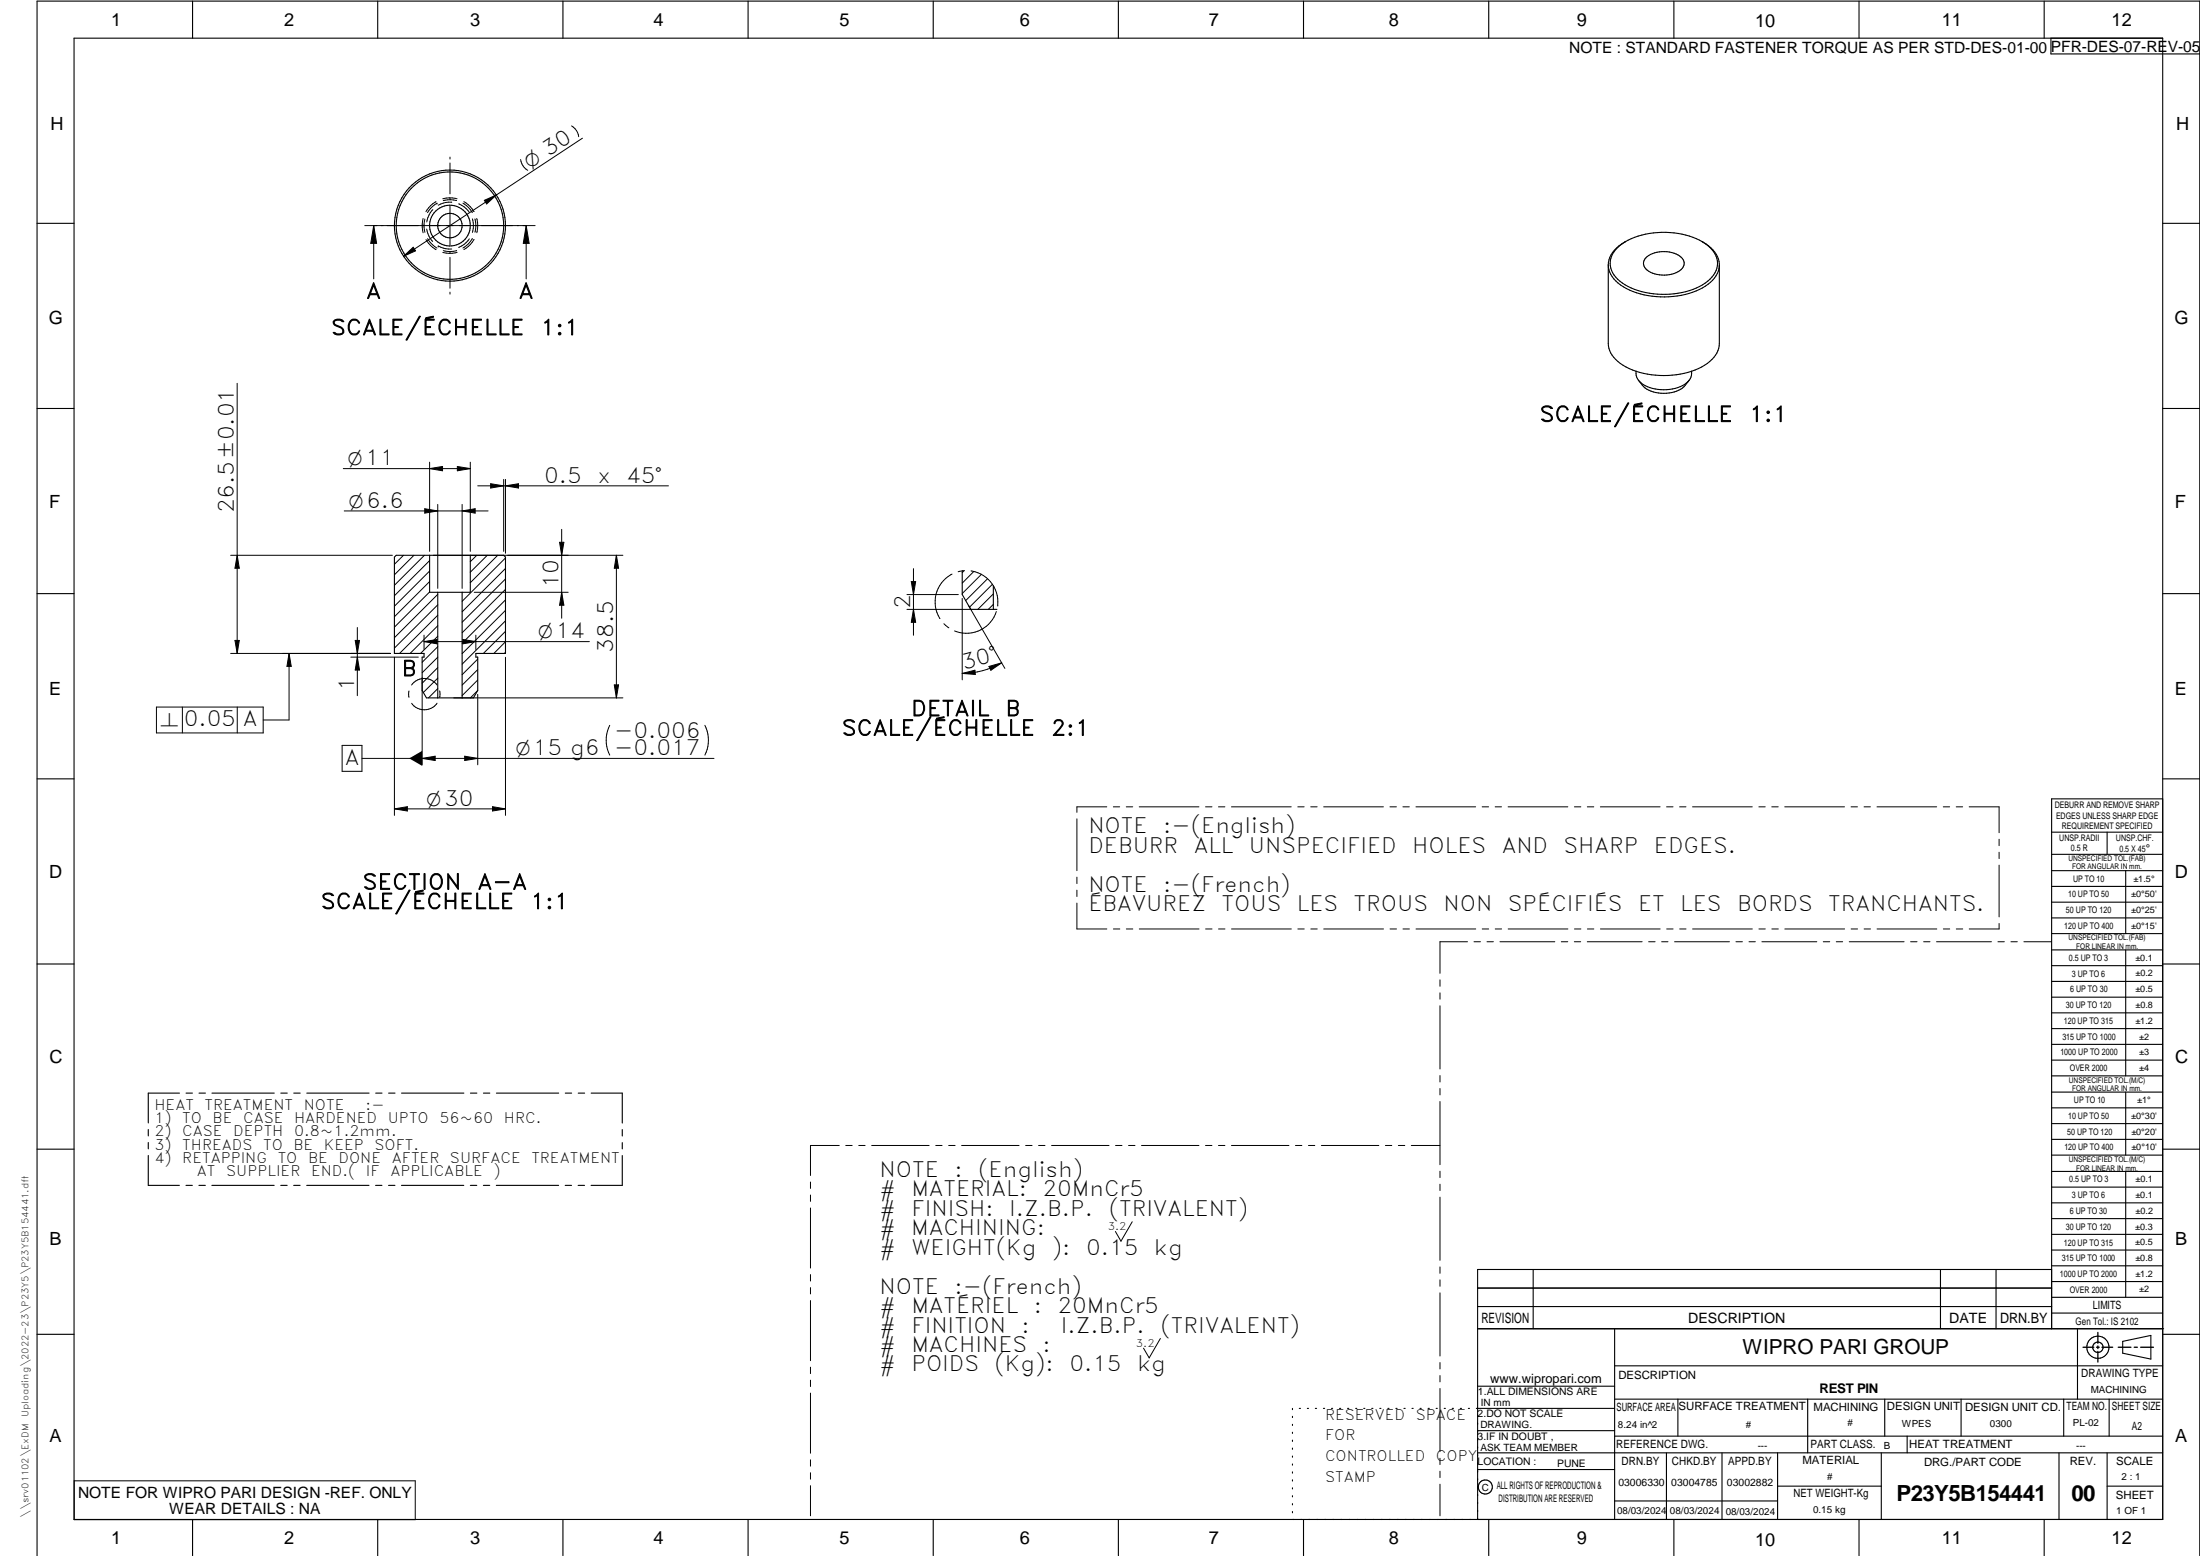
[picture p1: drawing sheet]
<svg xmlns="http://www.w3.org/2000/svg" width="594mm" height="420mm" viewBox="0 0 594 420" stroke-linecap="round" stroke-linejoin="round" font-family="sans-serif">
<g fill="none" stroke="#000" stroke-width=".3">
<path d="M20 10.3h564v400h-564zM52 .3v10M102 .3v10M152 .3v10M202 .3v10M252 .3v10M302 .3v10M352 .3v10M402 .3v10M452 .3v10M502 .3v10M552 .3v10"/>
<path d="M553.8 10.3v4.3h40.3M10 60.3h10M434.3 71.5v21.3a8.2 8.2 0 0 0 5.6 6.7l1.9 .7M436.8 66.8a18.9 18.9 0 0 1 14.1-4 15.7 15.7 0 0 1 11.8 5.2 5.5 5.5 0 0 1-1.5 7.9 21.7 21.7 0 0 1-18.8 2.6 10.2 10.2 0 0 1-7.4-6.1 5.5 5.5 0 0 1 1.8-5.6zM439 65.2a7.9 7.9 0 0 0-4.7 6.3M444.8 69.3a7.9 7.9 0 0 1 9.5 .5 2.31 2.31 0 0 1-1.2 3.6 8.1 8.1 0 0 1-8.6-.8 2.13 2.13 0 0 1 .3-3.3zM459.5 65.2a7.6 7.6 0 0 1 4.8 6.7 8.1 8.1 0 0 1-5.4 6.3 23.3 23.3 0 0 1-21.3-1.2 7 7 0 0 1-3.3-5.5M464.3 71.5v21.3a8.2 8.2 0 0 1-5.7 6.7l-1.8 .7M584 60.3h10M10 110.3h10M441.8 100.2v1.2l.6 1.3M442.4 102.7a10.1 10.1 0 0 0 9.9 2.2l2.6-1.1 1.2-1.1"/>
<path d="M456.1 102.7a8.2 8.2 0 0 1-9.6 3.1l-2.3-1-1.8-2.1M456.8 100.2l-.1 1.2-.6 1.3M456.8 100.2a24.8 24.8 0 0 1-15 0M584 110.3h10M107 149.9h29l.5 .5v26h-8v1h.5v9l-1.2 2h-12.6l-1.2-2v-9h.5v-1h-8v-26zM118.2 159.9v28.5M124.8 159.9v28.5M127 149.9v10h-11v-10M259.8 154.2v6.3l2.3 4h7.1M268.2 158.2v6.3M10 160.3h10M584 160.3h10"/>
<path d="M10 210.3h10M584 215.7h-30v143.1M584 210.3h10M554 230.7h30M554 224.7h30M554 235.1h30M554 239.4h30M569 224.7v6M574 235.1v17M554 243.6h30M554 247.9h30M554 252.1h30"/>
<path d="M554 256.5h30M574 256.5v34M10 260.3h10M554 260.8h30M554 265h30M554 269.3h30M554 273.5h30M554 277.7h30M584 260.3h10M48.5 295.2h-8.5v8M50.2 295.2h1.8M53.7 295.2h1.8"/>
<path d="M57.2 295.2h16.9M75.8 295.2h1.8M79.3 295.2h1.8M82.8 295.2h16.9M101.4 295.2h1.8M104.9 295.2h1.8M108.4 295.2h16.9M127 295.2h1.8M130.5 295.2h1.8M134 295.2h16.9M152.6 295.2h1.8M156.1 295.2h1.8"/>
<path d="M159.6 295.2h8.4v8.1M554 282h30M554 286.3h30M554 290.5h30M554 294.9h30M554 299.1h30M574 294.9v17M10 310.3h10M40 305v1.7M40 308.5v1.7M40 312v8.1h8.4M168 312v8.1h-8.4"/>
<path d="M168 305v1.7M168 308.5v1.7M554 303.4h30M554 307.7h30M554 311.9h30M554 316.3h30M574 316.3v34M584 310.3h10M50.2 320.1h1.7M53.7 320.1h1.7M57.2 320.1h16.8M75.8 320.1h1.7"/>
<path d="M79.3 320.1h1.7M82.8 320.1h16.8M101.4 320.1h1.7M104.9 320.1h1.8M108.4 320.1h16.8M127 320.1h1.8M130.5 320.1h1.7M134 320.1h16.8M152.6 320.1h1.7M156.1 320.1h1.8M554 320.5h30M554 324.8h30"/>
<path d="M554 329.1h30M554 333.3h30M554 337.5h30M399 358.8h185.3M399 352.8h155M399 347.8h155M414 342.8v16M436 358.8v51.5M524 342.8v16M539 342.8v16M554 342.8h-155v67.5M554 341.8h30"/>
<path d="M554 346.1h30M554 350.3h30M554 354.6h30M561 358.8v19M10 360.3h10M399 374.3h37M436 368.8h148M436 377.8h148M453.1 377.8v10M488.1 377.8v14.5M508.9 377.8v10M529.6 377.8v10"/>
<path d="M557.3 377.8v10M569.5 377.8v10M573.2 362.2l7.6-1.6v6.4l-7.6-1.6zM584 360.3h10M349 380.3v.3M349 382.4v.4M349 384.6v.3M349 386.7v.4M349 388.9v.3M349 391v.4M349 393.2v.3M349 395.3v.3"/>
<path d="M349 397.4v.4M349 399.6v.3M350.9 380.3h.3M353 380.3h.3M355.2 380.3h.3M357.4 380.3h.3M359.6 380.3h.3M361.7 380.3h.3M363.9 380.3h.3M366.1 380.3h.3M368.3 380.3h.3M370.4 380.3h.3"/>
<path d="M372.6 380.3h.3M374.8 380.3h.3M376.9 380.3h.4M379.1 380.3h.3M381.3 380.3h.3M383.4 380.3h.4M385.6 380.3h.4M387.8 380.3h.3M390 380.3h.3M392.1 380.3h.4M394.3 380.3h.4M396.5 380.3h.3"/>
<path d="M399 396.8h37M399 392.3h185M399 386.3h37M436 387.8h148M436 380.3h-37.3M450 392.3v18M465 392.3v18M480 392.3v18M508 392.3v18M515 387.8v4.5M556 392.3v18M569 392.3v18"/>
<path d="M52 410.3v9.8M102 410.3v9.8M152 410.3v9.8M202 410.3v9.8M252 410.3v9.8M302 410.3v9.8M349 401.7v.4M349 403.9v.3M349 406v.4M349 408.2v.3M352 410.3v9.8M402 410.3v9.8"/>
<path d="M436 405.3h44M452 410.3v9.8M480 401.3h28M502 410.3v9.8M552 410.3v9.8M569 401.3h15M10 420.1v-419.8h584v419.8"/>
<circle cx="121.5" cy="60.9" r="15"/>
<circle cx="121.5" cy="60.9" r="3.3"/>
<circle cx="121.5" cy="60.9" r="5.5"/>
<circle cx="121.5" cy="60.9" r="14.5"/>
<circle cx="566.5" cy="363.8" r="1.4"/>
<circle cx="566.5" cy="363.8" r="3"/>
<circle cx="401.1" cy="401.5" r="1.91"/>
</g>
<g fill="none" stroke="#000" stroke-width=".27">
<path d="M154.3 34l1.4 1.2 .6 1.7M157.3 37.3l-23.3 15.4M114.3 59l-.3 2.3 .3 1.6M114.7 59.1l-.2 2.2 .2 1.4M116.9 56.6l-1.1 1.5-.6 1.8M117.7 54.4l-1.4 1.1-1.3 1.7M118 54.9h.1M118 54.9l-1.8 1.4-.8 1.1M119.6 53.7l1.7-.3 2.1 .3M121.5 42.4v.5M121.5 44v8.3M121.5 53.4v.5"/>
<path d="M121.5 55.7v10.5M122 54.6l-1.6 .1-2 .7M123.3 54.2l-1.6-.3-2 .3M123.9 55l1.4 .8 1.5 1.6M125 54.9l1.5 1.1 1 1.4M125.3 54.4l1.7 1.4 1 1.4M127.6 59.1l.2 1.8-.2 1.9M128.2 59.1l.3 1.8-.2 1.8M128.7 59l.3 1.9-.2 1.9M130.8 54.1l3.2-1.4-2.6 2.4zM134 52.7l-25 16.5M140.6 43.1l.6 1.7 1.3 1.2"/>
<path d="M98.5 60.9h46M100.9 60.9v14.4M100.9 60.9l.8 4.8h-1.6zM109 69.2l2.6-2.4 .6 .9zM115 64.7l1.3 1.6 1.5 1.1M115.2 61.8l.6 2 1 1.4M115.5 64.4l.7 1.1 1.8 1.5M118.3 66.4l2.1 .8h1.6M118.3 66.4h.1M119.7 67.7l2 .2 1.6-.2M121.5 67.9v.5M121.5 69.5v8.3"/>
<path d="M121.5 78.9v.5M123.4 68.2l-2.1 .2-1.7-.2M126.7 64.5l-1.4 1.5-1.5 .8M127.6 64.4l-1.1 1.4-1.5 1.2M128 64.7l-1 1.3-1.7 1.4M142.1 60.9l.8 4.8h-1.6zM142.1 60.9v14.4M64 103.5v72.9M92.7 126.5h34.3M93 138h38.8M114.7 137.4l3.5 .6-3.5 .6zM116 126.5l3.5-.5v1.1z"/>
<path d="M116 124.8v24.1M118.2 136.2v22.7M123.5 126l3.5 .5-3.5 .6zM124.8 138l3.5-.6v1.2zM124.8 136.2v22.7M127 124.8v24.1M129 131.2h51.5M132.5 130.6l3.5 .6-3.5 .6zM136 129.5v19.4M136.5 129.5v19.9M136.5 131.2l3.5-.6v1.2zM62.3 149.9h43.7"/>
<path d="M64 149.9l.6 3.5h-1.1zM109 149.9l-2.5 2.5M111.8 149.9l-5.3 5.3M114.6 149.9l-8.1 8.2M116 154.2l-9.5 9.5M116 157l-9.5 9.5M116 159.9l-9.5 9.5M116 151.4l-9.5 9.5M117 149.9h51.2M128.1 159.9h25.3M128.8 149.9l-1.8 1.8M131.6 149.9l-4.6 4.6"/>
<path d="M134.4 149.9l-7.4 7.5M136.5 150.7l-11.7 11.7M136.5 156.3l-11.7 11.7M136.5 153.5l-11.7 11.7M136.5 159.2l-11.7 11.7M151.1 146.4h1.2l-.6 3.5zM151.7 159.9l.6 3.5h-1.2zM151.7 142.9v24M166.4 149.9l.6 3.5h-1.1zM166.4 149.9v38.5M246.1 157h1.2l-.6 3.5zM246.7 153.5v18"/>
<path d="M257.1 155a8.4 8.4 0 0 0-3.3 12M260.3 154.1l-.5 .5M260.4 154.1l-1.7 .3M262.2 154.2a8.5 8.5 0 0 1 5.8 3.6M263 154.3l-3.2 3.2M265 155.1l-5.2 5.2M266.7 156.3l-5.9 5.9M268 157.8l1.1 2.2 .3 1.7v1.7M268 157.8l-6.2 6.2M63.5 172.9h1.1l-.6 3.5zM78.1 176.4l.5 3.5h-1.1zM78.1 176.4v18h-7"/>
<path d="M94.7 177.4h18.3M95.9 172.9h1.2l-.6 3.5zM96.5 169.4v18.5M96.5 177.4l.6 3.5h-1.2zM105.4 176.4h-43.1M106.5 177.5v42.7M114.5 171.5v3.9M114.5 173.2l3.5-.5v1.1zM114.5 173.2h44.6M118.2 166.1l-10.3 10.3M118.2 169l-7.5 7.4M118.2 160.5l-11.7 11.7"/>
<path d="M118.2 163.3l-11.7 11.7M118.2 171.8l-4.6 4.6M118.2 174.6l-4.2 4.2M118.2 177.5l-4.2 4.2M125 172.7l3.5 .5-3.5 .6zM128.5 171.5v3.9M129 178l-4.2 4.2M136.5 177.5v42.7M136.5 173.3l-3.1 3.1M136.5 176.1l-.3 .3M136.5 162l-11.7 11.7M136.5 167.6l-11.7 11.7"/>
<path d="M136.5 164.8l-11.7 11.7M136.5 170.5l-6 5.9M244.9 160.5h13.9M244.9 164.5h17.4M246.7 164.5l.6 3.5h-1.2zM254.9 168.4l1.3 1.1M259.8 161.6v22M261.5 163.4l9.8 17.1M267.1 180l3.4-1-2.9 2zM268.2 163.2l-1.3 1.3M268.2 160.4l-4.2 4.1M269 165.1a8.5 8.5 0 0 1-11.2 5.3"/>
<path d="M269.4 163.4h.1M270.5 179a21.7 21.7 0 0 1-10.7 2.8M42.2 190.9h28.9v7h-28.9zM49.2 190.9v7M64.1 190.9v7M110.4 186.6v1.7M114 183v23.5M118 185a4.2 4.2 0 0 0-6.9 0M118 189.9a4.2 4.2 0 0 1-6.8 0M118.2 185.9l-2.5 2.5M118.2 183.1l-3.9 3.9M118.2 180.3l-4.2 4.2"/>
<path d="M118.7 186.6v1.7M122.5 188.4h45.7M129 186.5l-2 1.9M129 187.5v19M129 180.8l-4.2 4.2M129 183.6l-4.2 4.2M164.6 195.9a9 9 0 0 0 0 8M165.9 184.9h1.1l-.6 3.5zM190.3 195.9a9 9 0 0 1 0 8M259.8 181.8l3.5-.8 .1 1.1zM92.4 201.3h5.3v7h-5.3zM97.7 204.8h95.1"/>
<path d="M106.5 218.4l3.5-.6v1.2zM106.5 218.4h30M114 204.8l3.5-.6v1.2zM125.5 204.2l3.5 .6-3.5 .6zM133 217.8l3.5 .6-3.5 .6zM298.9 217.9h-8.1v1.5M300.6 217.9h1.8M304.1 217.9h1.8M307.6 217.9h16.2M325.5 217.9h1.8M329 217.9h1.8M332.5 217.9h16.2"/>
<path d="M350.4 217.9h1.8M353.9 217.9h1.8M357.4 217.9h16.2M375.3 217.9h1.8M378.8 217.9h1.8M382.3 217.9h16.2M400.2 217.9h1.8M403.7 217.9h1.8M407.2 217.9h16.2M425.1 217.9h1.8M428.6 217.9h1.8M432.2 217.9h16.1"/>
<path d="M450 217.9h1.8M453.6 217.9h1.7M457 217.9h16.2M475 217.9h1.7M478.4 217.9h1.8M481.9 217.9h16.2M499.8 217.9h1.8M503.4 217.9h1.7M506.9 217.9h16.1M524.8 217.9h1.7M528.2 217.9h1.8M531.7 217.9h8.1v7"/>
<path d="M290.8 221.1v14M290.8 236.9v1.7M539.8 226.6v1.7M539.8 230.1v1.7M539.8 233.6v14M290.8 243.9v6.9h8.1M290.8 240.4v1.7M300.7 250.8h1.7M304.2 250.8h1.7M307.7 250.8h16.1M325.6 250.8h1.7M329.1 250.8h1.7"/>
<path d="M332.6 250.8h16.1M350.5 250.8h1.7M354 250.8h1.7M357.5 250.8h16.1M375.4 250.8h1.7M378.9 250.8h1.7M382.4 250.8h16.1M396.3 254.3h-7.5v8.5M398 254.3h1.8M400.3 250.8h1.7M401.5 254.3h1.8M403.8 250.8h1.7"/>
<path d="M405 254.3h14.9M407.3 250.8h16.1M421.6 254.3h1.7M425.1 254.3h1.7M425.2 250.8h1.7M428.6 254.3h14.8M428.7 250.8h1.7M432.2 250.8h16.1M445.2 254.3h1.7M448.7 254.3h1.7M450.1 250.8h1.7M452.2 254.3h14.8"/>
<path d="M453.6 250.8h1.7M457.1 250.8h16.1M468.8 254.3h1.7M472.3 254.3h1.7M475 250.8h1.7M475.8 254.3h14.8M478.5 250.8h1.7M482 250.8h16.1M492.4 254.3h1.7M495.9 254.3h1.7M499.4 254.3h14.8M499.9 250.8h1.7"/>
<path d="M503.4 250.8h1.7M506.9 250.8h16.1M515.9 254.3h1.8M519.4 254.3h1.8M522.9 254.3h14.9M524.8 250.8h1.7M528.3 250.8h1.7M539.5 254.3h1.7M539.8 249.4v1.4h-8M543 254.3h1.7M546.5 254.3h7.4M388.8 264.6v1.7"/>
<path d="M388.8 268.1v1.7M388.8 271.6v17M388.8 290.4v1.8M388.8 293.9v1.8M388.8 297.4v17.1M218.9 319.2v1.7M226.6 309.3h-7.7v8.1M228.4 309.3h1.7M231.9 309.3h1.7M235.4 309.3h15.5M252.7 309.3h1.7M256.2 309.3h1.7"/>
<path d="M259.7 309.3h15.5M277 309.3h1.7M280.5 309.3h1.7M284 309.3h15.5M301.2 309.3h1.8M304.8 309.3h1.7M308.2 309.3h15.6M325.5 309.3h1.8M329 309.3h1.8M332.5 309.3h15.6M349.8 309.3h1.8M353.3 309.3h1.7"/>
<path d="M356.8 309.3h15.5M374.1 309.3h1.7M377.6 309.3h1.7M381.1 309.3h7.7M388.8 316.3v1.7M388.8 319.8v1.7M218.9 322.7v1.7M218.9 326.2v16.2M305.7 329.9l-3 5.3-1.5-2.7M388.8 323.3v17M218.9 344.2v1.7M218.9 347.7v1.7"/>
<path d="M218.9 351.2v16.2M388.8 342.1v1.7M388.8 345.6v1.7M388.8 349.1v17.1M218.9 369.2v1.7M218.9 372.7v1.7M218.9 376.2v16.2M313.3 361.4l-3 5.3-1.5-2.7M388.8 367.9v1.8M388.8 371.4v1.7M388.8 374.9v17.1M20 399.9h92.1v10.5h-92.1z"/>
<path d="M218.9 394.2v1.7M218.9 397.7v1.7M388.8 393.8v1.7M388.8 397.3v1.7M218.9 401.2v8.1M388.8 400.8v8.5"/>
</g>
<path d="M566.5 359.8v2.9M562.5 363.8h2.9M566.1 363.8h.8M566.5 363.5v.7M566.5 364.9v2.9M567.6 363.8h2.9M572 363.8h3.4M576.3 363.8h.9M578.1 363.8h3.4" fill="none" stroke="#000" stroke-width=".36"/>
<g fill="#000">
<path d="M130.8 54.1l3.2-1.4-2.6 2.4zM100.9 60.9l.8 4.8h-1.6zM109 69.2l2.6-2.4 .6 .9zM142.1 60.9l.8 4.8h-1.6zM114.7 137.4l3.5 .6-3.5 .6zM116 126.5l3.5-.5v1.1zM123.5 126l3.5 .5-3.5 .6zM124.8 138l3.5-.6v1.2zM132.5 130.6l3.5 .6-3.5 .6zM136.5 131.2l3.5-.6v1.2zM64 149.9l.6 3.5h-1.1zM151.1 146.4h1.2l-.6 3.5z"/>
<path d="M166.4 149.9l.6 3.5h-1.1zM246.1 157h1.2l-.6 3.5zM63.5 172.9h1.1l-.6 3.5zM78.1 176.4l.5 3.5h-1.1zM95.9 172.9h1.2l-.6 3.5zM114.5 173.2l3.5-.5v1.1zM125 172.7l3.5 .5-3.5 .6zM151.7 159.9l.6 3.5h-1.2zM246.7 164.5l.6 3.5h-1.2zM267.1 180l3.4-1-2.9 2zM96.5 177.4l.6 3.5h-1.2zM165.9 184.9h1.1l-.6 3.5z"/>
<path d="M259.8 181.8l3.5-.8 .1 1.1zM106.5 218.4l3.5-.6v1.2zM110.5 204.8l3.5-2v4zM114 204.8l3.5-.6v1.2zM125.5 204.2l3.5 .6-3.5 .6zM133 217.8l3.5 .6-3.5 .6z"/>
</g>
<g font-size="6">
<text x="512.1" y="405.2">P23Y5B154441</text>
<text x="559.4" y="405.2">00</text>
</g>
<g font-size="5.7">
<text x="98.9" y="80.6">A</text>
<text x="140.1" y="80.6">A</text>
<text x="89.4" y="90.4">SCALE/ÉCHELLE</text>
<text x="146" y="90.4">1:1</text>
<text x="415.7" y="113.9">SCALE/ÉCHELLE</text>
<text x="472.3" y="113.9">1:1</text>
<text x="147" y="130.3">0.5</text>
<text x="161.3" y="130.3">x</text>
<text x="169.1" y="130.3">45°</text>
<text x="63.2" y="138.6" transform="rotate(-90 63.2 138.6)">26.5±0.01</text>
<text x="150.8" y="158.9" transform="rotate(-90 150.8 158.9)">10</text>
<text x="245.8" y="164.5" transform="rotate(-90 245.8 164.5)">2</text>
<text x="165.6" y="176.2" transform="rotate(-90 165.6 176.2)">38.5</text>
<text x="108.5" y="182.5">B</text>
<text x="260.3" y="180.8" transform="rotate(-15 260.3 180.8)">30°</text>
<text x="95.6" y="186.6" transform="rotate(-90 95.6 186.6)">1</text>
<text x="49.6" y="196.2">0.05 A</text>
<text x="246" y="193.3">DETAIL</text>
<text x="271.5" y="193.3">B</text>
<text x="165.9" y="199.3">-0.006</text>
<text x="227.3" y="198.6">SCALE/ÉCHELLE</text>
<text x="283.9" y="198.6">2:1</text>
<text x="93.1" y="206.5">A</text>
<text x="293.9" y="225.1">NOTE</text>
<text x="314.1" y="225.1">:-(English)</text>
<text x="293.9" y="230.3">DEBURR</text>
<text x="322.4" y="230.3">ALL</text>
<text x="337.2" y="230.3">UNSPECIFIED</text>
<text x="381.4" y="230.3">HOLES</text>
<text x="405.5" y="230.3">AND</text>
<text x="422.2" y="230.3">SHARP</text>
<text x="446.6" y="230.3">EDGES.</text>
<text x="86.6" y="245.4">SCALE/ÉCHELLE</text>
<text x="97.9" y="240.2">SECTION</text>
<text x="128.9" y="240.2">A-A</text>
<text x="143.2" y="245.4">1:1</text>
<text x="293.9" y="240.8">NOTE</text>
<text x="314.1" y="240.8">:-(French)</text>
<text x="293.9" y="246.1">ÉBAVUREZ</text>
<text x="329.9" y="246.1">TOUS</text>
<text x="350.2" y="246.1">LES</text>
<text x="365.5" y="246.1">TROUS</text>
<text x="389.8" y="246.1">NON</text>
<text x="407.2" y="246.1">SPÉCIFIÉS</text>
<text x="442.3" y="246.1">ET</text>
<text x="453.7" y="246.1">LES</text>
<text x="469.1" y="246.1">BORDS</text>
<text x="493.7" y="246.1">TRANCHANTS.</text>
<text x="237.5" y="317.8">NOTE</text>
<text x="257.7" y="317.8">:</text>
<text x="264.2" y="317.8">(English)</text>
<text x="237.5" y="323.1">#</text>
<text x="246.1" y="323.1">MATERIAL:</text>
<text x="281.5" y="323.1">20MnCr5</text>
<text x="237.5" y="328.3">#</text>
<text x="246.1" y="328.3">FINISH:</text>
<text x="272.5" y="328.3">I.Z.B.P.</text>
<text x="299.4" y="328.3">(TRIVALENT)</text>
<text x="237.5" y="333.6">#</text>
<text x="246.1" y="333.6">MACHINING:</text>
<text x="237.5" y="338.8">#</text>
<text x="246.1" y="338.8">WEIGHT(Kg</text>
<text x="284" y="338.8">):</text>
<text x="293.3" y="338.8">0.15</text>
<text x="311.6" y="338.8">kg</text>
<text x="237.5" y="349.3">NOTE</text>
<text x="257.7" y="349.3">:-(French)</text>
<text x="237.5" y="354.6">#</text>
<text x="237.5" y="359.8">#</text>
<text x="246.1" y="354.6">MATÉRIEL</text>
<text x="246.1" y="359.8">FINITION</text>
<text x="275.9" y="359.8">:</text>
<text x="279.2" y="354.6">:</text>
<text x="285.6" y="354.6">20MnCr5</text>
<text x="286.5" y="359.8">I.Z.B.P.</text>
<text x="313.4" y="359.8">(TRIVALENT)</text>
<text x="237.5" y="365.1">#</text>
<text x="246.1" y="365.1">MACHINES</text>
<text x="281.6" y="365.1">:</text>
<text x="237.5" y="370.3">#</text>
<text x="246.1" y="370.3">POIDS</text>
<text x="268.6" y="370.3">(Kg):</text>
<text x="288.8" y="370.3">0.15</text>
<text x="307.1" y="370.3">kg</text>
</g>
<text font-size="5.6" x="470.5" y="365.5">WIPRO PARI GROUP</text>
<g font-size="5.4">
<text x="143" y="45.7" transform="rotate(-33 143 45.7)">O 30</text>
<text x="93.9" y="125.7">O11</text>
<text x="94.2" y="137.1">O6.6</text>
<text x="145.3" y="172.4">O14</text>
<text x="43.3" y="196.2">n</text>
<text x="139.2" y="203.9">O15 g6 -0.017</text>
<text x="115.2" y="217.6">O30</text>
</g>
<g font-size="4.9">
<text x="30" y="7">1</text>
<text x="76.7" y="7">2</text>
<text x="127" y="7">3</text>
<text x="176.5" y="7">4</text>
<text x="226.7" y="7">5</text>
<text x="275.4" y="7">6</text>
<text x="326.4" y="7">7</text>
<text x="375" y="7">8</text>
<text x="425.8" y="7">9</text>
<text x="473.9" y="7.4">10</text>
<text x="524.3" y="7">11</text>
<text x="570.2" y="7">12</text>
<text x="13.6" y="35.2">H</text>
<text x="587.6" y="35.2">H</text>
<text x="13.2" y="87.5">G</text>
<text x="587.2" y="87.5">G</text>
<text x="13.3" y="137.1">F</text>
<text x="587.3" y="137.1">F</text>
<text x="13.3" y="187.6">E</text>
<text x="587.3" y="187.6">E</text>
<text x="13.3" y="237">D</text>
<text x="587.3" y="237">D</text>
<text x="13.4" y="287.1">C</text>
<text x="587.4" y="287.1">C</text>
<text x="13.4" y="336.3">B</text>
<text x="587.4" y="336.3">B</text>
<text x="13.4" y="389.3">A</text>
<text x="587.4" y="389.3">A</text>
<text x="30" y="417">1</text>
<text x="76.7" y="417">2</text>
<text x="127" y="417">3</text>
<text x="176.5" y="417">4</text>
<text x="226.7" y="417">5</text>
<text x="275.4" y="417">6</text>
<text x="326.4" y="417">7</text>
<text x="375" y="417">8</text>
<text x="425.8" y="417">9</text>
<text x="473.9" y="417.4">10</text>
<text x="524.3" y="417">11</text>
<text x="570.2" y="417">12</text>
</g>
<g font-size="4.2">
<text x="423.7" y="14.3">NOTE : STANDARD FASTENER TORQUE AS PER STD-DES-01-00</text>
<text x="553.8" y="14">PFR-DES-07-REV-05</text>
<text x="21.1" y="404.4">NOTE FOR WIPRO PARI DESIGN -REF. ONLY</text>
<text x="45.7" y="408.9">WEAR DETAILS : NA</text>
</g>
<g font-size="3.9">
<text x="41.7" y="299.7">HEAT</text>
<text x="55.2" y="299.7">TREATMENT</text>
<text x="82" y="299.7">NOTE</text>
<text x="98.7" y="299.7">:-</text>
<text x="41.7" y="303.3">1)</text>
<text x="49.2" y="303.3">TO</text>
<text x="57.4" y="303.3">BE</text>
<text x="65.6" y="303.3">CASE</text>
<text x="79.4" y="303.3">HARDENED</text>
<text x="104.7" y="303.3">UPTO</text>
<text x="118.7" y="303.3">56~60</text>
<text x="136.1" y="303.3">HRC.</text>
<text x="41.7" y="306.9">2)</text>
<text x="41.7" y="310.5">3)</text>
<text x="49.2" y="310.5">THREADS</text>
<text x="49.2" y="306.9">CASE</text>
<text x="63" y="306.9">DEPTH</text>
<text x="71" y="310.5">TO</text>
<text x="79.3" y="310.5">BE</text>
<text x="79.4" y="306.9">0.8~1.2mm.</text>
<text x="87.5" y="310.5">KEEP</text>
<text x="101.1" y="310.5">SOFT.</text>
<text x="41.7" y="314.1">4)</text>
<text x="49.2" y="314.1">RETAPPING</text>
<text x="53.2" y="317.6">AT</text>
<text x="61.1" y="317.6">SUPPLIER</text>
<text x="75" y="314.1">TO</text>
<text x="83.2" y="314.1">BE</text>
<text x="84" y="317.6">END.(</text>
<text x="91.4" y="314.1">DONE</text>
<text x="98.8" y="317.6">IF</text>
<text x="105.4" y="317.6">APPLICABLE</text>
<text x="105.8" y="314.1">AFTER</text>
<text x="121.5" y="314.1">SURFACE</text>
<text x="133.2" y="317.6">)</text>
<text x="143.5" y="314.1">TREATMENT</text>
<text x="357.8" y="383.4">RESERVED</text>
<text x="382.3" y="383.4">SPACE</text>
<text x="357.8" y="388.9">FOR</text>
<text x="357.8" y="394.5">CONTROLLED</text>
<text x="387.8" y="394.5">COPY</text>
<text x="357.8" y="400.1">STAMP</text>
</g>
<g font-size="3.8">
<text x="400.1" y="357.1">REVISION</text>
<text x="455.9" y="357.1">DESCRIPTION</text>
<text x="526.4" y="357.1">DATE</text>
<text x="540.1" y="357.1">DRN.BY</text>
</g>
<text font-size="3.6" x="491.4" y="376.2">REST PIN</text>
<text font-size="3.5" x="402.4" y="373.3">www.wipropari.com</text>
<g font-size="3.1">
<text x="565.2" y="353.5">LIMITS</text>
<text x="562" y="371.7">DRAWING TYPE</text>
<text x="437" y="372.3">DESCRIPTION</text>
<text x="436.5" y="380.9">SURFACE AREA</text>
<text x="453.3" y="380.9">SURFACE TREATMENT</text>
<text x="489.7" y="380.9">MACHINING</text>
<text x="509.5" y="380.9">DESIGN UNIT</text>
<text x="530.6" y="380.9">DESIGN UNIT CD.</text>
<text x="558" y="380.7">TEAM NO.</text>
<text x="570.3" y="380.7">SHEET SIZE</text>
<text x="575.6" y="386.1">A2</text>
<text x="436.4" y="391.1">REFERENCE DWG.</text>
<text x="437.9" y="395.5">DRN.BY</text>
<text x="451.5" y="395.5">CHKD.BY</text>
<text x="466.6" y="395.5">APPD.BY</text>
<text x="486.7" y="395.4">MATERIAL</text>
<text x="488.9" y="391">PART CLASS.</text>
<text x="515.6" y="391">HEAT TREATMENT</text>
<text x="519.6" y="395.9">DRG./PART CODE</text>
<text x="558.9" y="395.6">REV.</text>
<text x="571.4" y="395.6">SCALE</text>
<text x="484.3" y="404.3">NET WEIGHT-Kg</text>
<text x="571.4" y="404.7">SHEET</text>
</g>
<text font-size="3" x="579.5" y="230.1">°</text>
<g font-size="2.8">
<text x="299.1" y="332.1">3.2</text>
<text x="560.5" y="357.7">Gen Tol.: IS 2102</text>
<text x="306.7" y="363.6">3.2</text>
<text x="399.1" y="376.7">1.ALL DIMENSIONS ARE</text>
<text x="399" y="382.7">2.DO NOT SCALE</text>
<text x="399" y="388.7">3.IF IN DOUBT ,</text>
<text x="399" y="395.5">LOCATION :</text>
<text x="420.5" y="396">PUNE</text>
<text x="437" y="401.3">03006330</text>
<text x="451.3" y="401.2">03004785</text>
<text x="466.3" y="401.3">03002882</text>
<text x="404.2" y="402">ALL RIGHTS OF REPRODUCTION &amp;</text>
<text x="404.7" y="405.4">DISTRIBUTION ARE RESERVED</text>
</g>
<g font-size="2.7">
<text x="564.6" y="376.2">MACHINING</text>
<text x="399.9" y="379.7">IN mm</text>
<text x="399.8" y="385.7">DRAWING.</text>
<text x="436.9" y="385.5">8.24 in^2</text>
<text x="471.4" y="385.6">#</text>
<text x="498.9" y="385.1">#</text>
<text x="513.6" y="385.3">WPES</text>
<text x="537.3" y="385.2">0300</text>
<text x="559.7" y="385.2">PL-02</text>
<text x="399.8" y="391.8">ASK TEAM MEMBER</text>
<text x="474.7" y="391.2">---</text>
<text x="508.7" y="391.2">B</text>
<text x="560.7" y="391.2">---</text>
<text x="493.4" y="399.6">#</text>
<text x="572.9" y="399.8">2 : 1</text>
<text x="400.1" y="402.5">C</text>
<text x="436.7" y="408.7">08/03/2024</text>
<text x="450.9" y="408.8">08/03/2024</text>
<text x="466" y="409">08/03/2024</text>
<text x="489.6" y="408.5">0.15 kg</text>
<text x="571.5" y="408.7">1 OF 1</text>
</g>
<g font-size="2.5">
<text x="559.2" y="229.9">0.5 R</text>
<text x="572.3" y="230.1">0.5 X 45</text>
<text x="559.4" y="323.5">3 UP TO 6</text>
<text x="558.9" y="327.8">6 UP TO 30</text>
<text x="557.8" y="332">30 UP TO 120</text>
</g>
<g font-size="2.4">
<text x="554.9" y="218.3">DEBURR AND REMOVE SHARP</text>
<text x="555.2" y="221.1">EDGES UNLESS SHARP EDGE</text>
<text x="556.1" y="227.2">UNSP.RADII</text>
<text x="556.8" y="223.8">REQUIREMENT SPECIFIED</text>
<text x="571.4" y="227">UNSP.CHF.</text>
<text x="559.8" y="238">UP TO 10</text>
<text x="576.1" y="238.1">±1.5°</text>
<text x="558.5" y="242.3">10 UP TO 50</text>
<text x="575.5" y="242.3">±0°50'</text>
<text x="557.4" y="250.8">120 UP TO 400</text>
<text x="557.9" y="246.5">50 UP TO 120</text>
<text x="575.5" y="250.8">±0°15'</text>
<text x="575.5" y="246.6">±0°25'</text>
<text x="558.7" y="259.4">0.5 UP TO 3</text>
<text x="559.5" y="263.7">3 UP TO 6</text>
<text x="576.6" y="259.4">±0.1</text>
<text x="576.6" y="263.7">±0.2</text>
<text x="559" y="268">6 UP TO 30</text>
<text x="576.6" y="268">±0.5</text>
<text x="557.9" y="272.2">30 UP TO 120</text>
<text x="576.6" y="272.2">±0.8</text>
<text x="556.9" y="280.7">315 UP TO 1000</text>
<text x="557.3" y="276.5">120 UP TO 315</text>
<text x="576.6" y="276.5">±1.2</text>
<text x="577.7" y="280.7">±2</text>
<text x="556.4" y="284.9">1000 UP TO 2000</text>
<text x="577.6" y="285">±3</text>
<text x="558.9" y="289.2">OVER 2000</text>
<text x="577.7" y="289.3">±4</text>
<text x="560" y="297.9">UP TO 10</text>
<text x="577.1" y="297.9">±1°</text>
<text x="558.5" y="302.1">10 UP TO 50</text>
<text x="575.5" y="302.2">±0°30'</text>
<text x="557.5" y="310.6">120 UP TO 400</text>
<text x="558.2" y="306.4">50 UP TO 120</text>
<text x="575.5" y="310.6">±0°10'</text>
<text x="575.5" y="306.4">±0°20'</text>
<text x="558.8" y="319.2">0.5 UP TO 3</text>
<text x="576.6" y="323.5">±0.1</text>
<text x="576.6" y="319.3">±0.1</text>
<text x="576.7" y="327.8">±0.2</text>
<text x="576.6" y="332">±0.3</text>
<text x="556.8" y="340.6">315 UP TO 1000</text>
<text x="557.3" y="336.3">120 UP TO 315</text>
<text x="576.6" y="336.3">±0.5</text>
<text x="576.6" y="340.6">±0.8</text>
<text x="556.2" y="344.8">1000 UP TO 2000</text>
<text x="576.6" y="344.8">±1.2</text>
<text x="558.9" y="349">OVER 2000</text>
<text x="577.7" y="349">±2</text>
<text x="7.7" y="382.7" transform="rotate(-90 7.7 382.7)">Uploading\2022-23\P23Y5\P23Y5B154441.dft</text>
<text x="7.7" y="409.9" transform="rotate(-90 7.7 409.9)">\\srv01102\ExDM</text>
</g>
<g font-size="2.1">
<text x="558.6" y="232.4">UNSPECIFIED TOL.(FAB)</text>
<text x="559.5" y="234.8">FOR ANGULAR IN mm.</text>
<text x="558.6" y="254">UNSPECIFIED TOL.(FAB)</text>
<text x="560.7" y="256.3">FOR LINEAR IN mm.</text>
<text x="558.7" y="292.4">UNSPECIFIED TOL.(M/C)</text>
<text x="559.6" y="294.7">FOR ANGULAR IN mm.</text>
<text x="558.7" y="313.8">UNSPECIFIED TOL.(M/C)</text>
<text x="560.6" y="316.2">FOR LINEAR IN mm.</text>
</g>
</svg>
